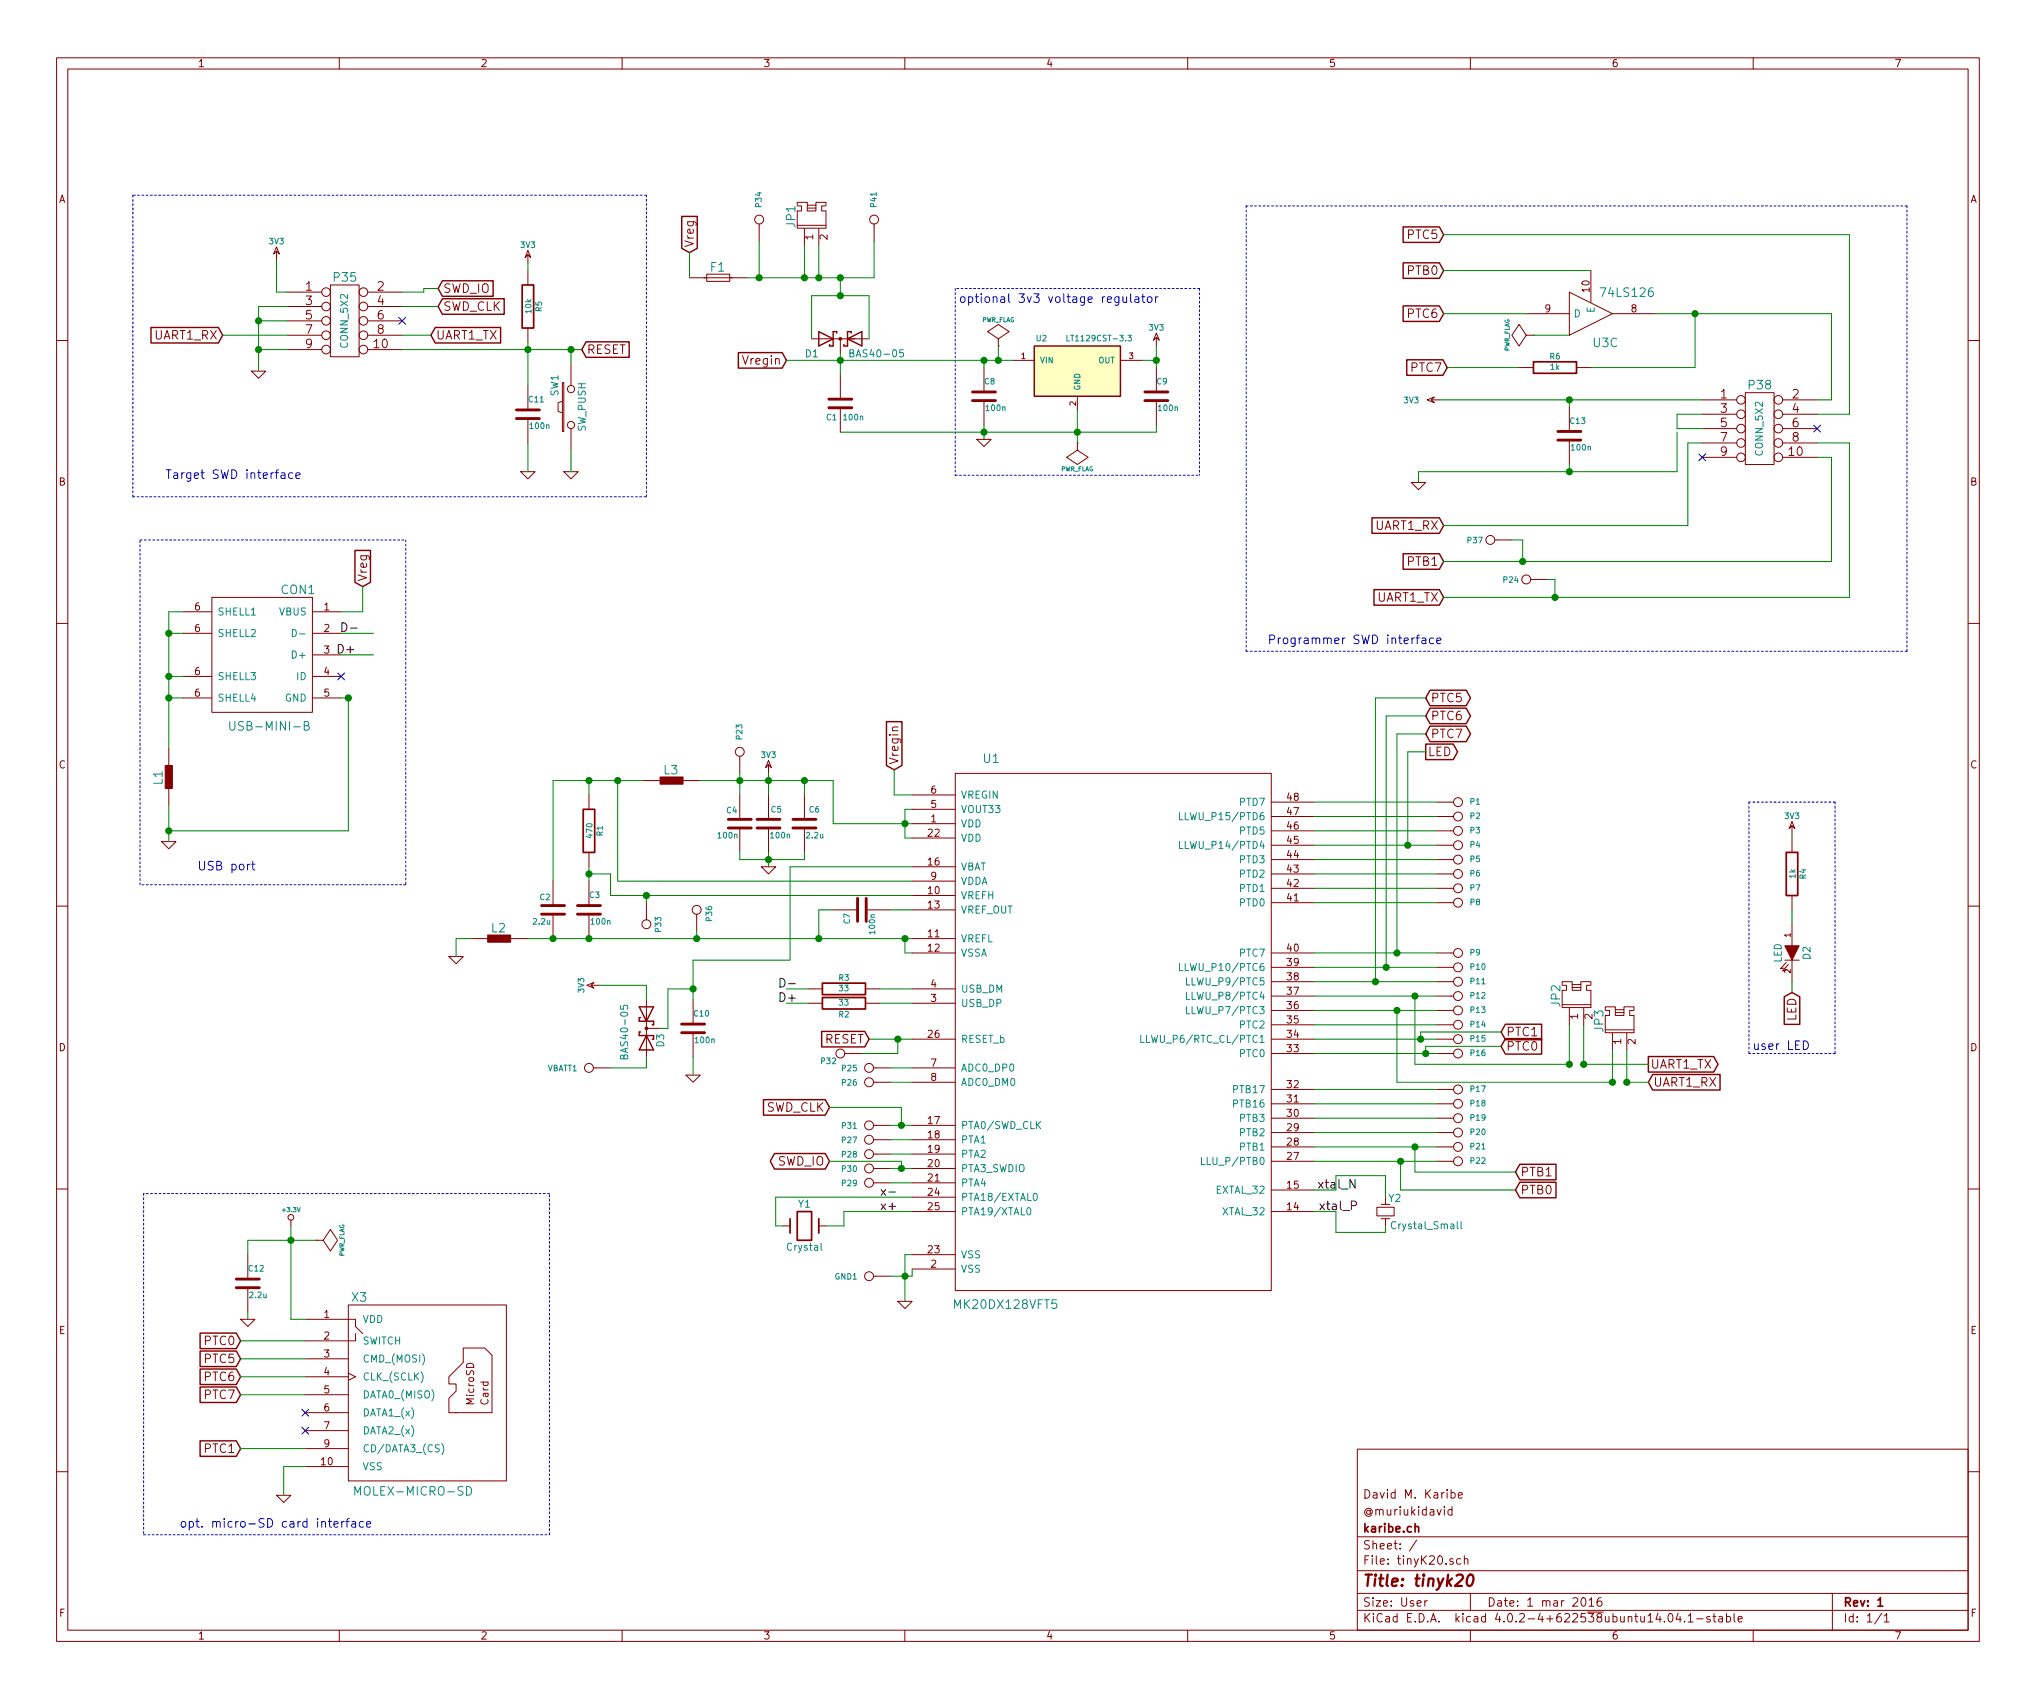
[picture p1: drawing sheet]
<svg xmlns="http://www.w3.org/2000/svg" width="360mm" height="300mm" viewBox="0 0 360 300" stroke-linecap="round" stroke-linejoin="round" font-family="sans-serif">
<g fill="none" stroke="#840000" stroke-width=".18">
<path d="M10 10.2h340v280h-340zM12 12.2h336v276h-336zM60 10.2v2M110 10.2v2M160 10.2v2M210 10.2v2M260 10.2v2M310 10.2v2M134.2 39.6v3M141 36.4h.7v.9h-.7v3h5v-3h-.7v-.9h.7M141 36.3v-.5h1.7v1.5h1.6v-1.5h1.7v.5M141 39.8h5"/>
<path d="M142.7 36.8h1.6M142.7 36.3h1.6M154.6 39.6v3M48.9 43.6l.5 1.3-.5-.5-.5 .5zM48.9 44.4v1.5M50.8 51.6h6.1M50.8 54.2h6.1M50.8 56.7h6.1M50.8 59.3h6.1M58.4 50.4h5.1v12.7h-5.1zM65 51.6h6.1M65 54.2h6.1"/>
<path d="M65 56.7h6.1M65 59.3h6.1M93.3 44.3l.6 1.3-.6-.6-.5 .6zM93.3 45v1.6M93.3 47.8v2.6M93.3 58v2.5M121.9 49.1h10.2M125 48.5h4v1.2h-4zM142.2 40.4v3M143.5 59.9h10.2M144.8 40.4v3M148.6 59.9v2.5"/>
<path d="M176.5 59.9l1.9-1.3-1.9-1.2-1.9 1.2 1.9 1.3v1.3M204.5 58.9l.5 1.3-.5-.5-.5 .5zM204.5 59.7v1.5M269.9 59.3l-1.3-1.9-1.3 1.9 1.3 1.9 1.3-1.9h1.2M269.9 55.5h7.6M271.1 59.3h.1M277.5 51.6l7.6 3.9-7.6 3.8zM281.3 47.8v5.6M285.1 55.5h7.6M10 60.2h2M44.4 65.6h2.6l-1.3 1.3zM50.8 61.8h6.1"/>
<path d="M65 61.8h6.1M93.3 68.2v4.3M93.3 74v4.3M99.4 67.7h.3v8.6h-.3zM99.4 71l-.7 .2v1.5l.7 .3M101 64.3v3.9M101 75.8v3.8M148.6 66.3v4.3M148.6 72.1v4.3M172.7 77.7h2.6l-1.3 1.3zM174 65v4.3M174 70.8v4.3"/>
<path d="M176.5 61.2h.1M179.1 63.7h3.8M190.5 78.3h.1M190.5 78.3v1.3l1.9 1.3-1.9 1.2-1.9-1.2 1.9-1.3M190.5 70.1v2.5M198.1 63.7h3.8M204.5 65v4.3M204.5 70.8v4.3M252.3 70.7l1.3-.5-.5 .5 .5 .5zM253.1 70.7h1.5M268.6 65h2.5M277.5 72v4.3"/>
<path d="M277.5 77.8v4.3M278.8 65h2.5M301 70.7h6.1M301 73.2h6.1M301 75.8h6.1M301 78.3h6.1M308.6 69.4h5.1v12.7h-5.1zM315.2 70.7h6.1M315.2 73.2h6.1M315.2 75.8h6.1M315.2 78.3h6.1M348 60.2h2"/>
<path d="M92.1 83.4h2.5l-1.3 1.3zM99.7 83.4h2.5l-1.2 1.3zM249.6 85.3h2.5l-1.3 1.3zM264.3 95.5h3M301 80.9h6.1M315.2 80.9h6.1M10 110.2h2M32.4 108.2h5.1M32.4 112h5.1M32.4 119.6h5.1M37.5 105.6h17.7v20.3h-17.7zM55.2 108.2h5.1"/>
<path d="M55.2 112h5.1M55.2 115.8h5.1M55.2 119.6h5.1M270.6 102.4h3.1M348 110.2h2M29.8 132.3v3M29.8 139.5v3M32.4 123.4h5.1M55.2 123.4h5.1M113.7 138h3M120.8 138h3M130.8 133.7v3"/>
<path d="M135.9 134.5l.5 1.2-.5-.5-.5 .5zM135.9 135.2v1.5M168.9 136.7h55.9v91.5h-55.9zM28.6 148.8h2.5l-1.3 1.3zM97.8 155.8v4.3M104.1 140.5v2.6M104.1 150.7v2.5M104.1 155.8v4.3M114.3 159.6v3M130.8 140.5v4.4M130.8 146.4v4.3M134.6 153.2h2.6l-1.3 1.3z"/>
<path d="M135.9 140.5v4.4M135.9 146.4v4.3M142.2 140.5v4.4M142.2 146.4v4.3M161.3 145.6h7.6M161.3 143.1h7.6M161.3 140.5h7.6M161.3 155.8h7.6M161.3 158.3h7.6M161.3 148.2h7.6M161.3 153.2h7.6M224.8 159.6h7.6"/>
<path d="M224.8 157.1h7.6M224.8 154.5h7.6M224.8 152h7.6M224.8 149.4h7.6M224.8 146.9h7.6M224.8 144.4h7.6M224.8 141.8h7.6M254 159.6h3M254 157.1h3M254 154.5h3M254 152h3M254 149.4h3"/>
<path d="M254 146.9h3M254 144.4h3M254 141.8h3M316.9 145.2l.5 1.3-.5-.5-.5 .5zM316.9 146v1.5M316.9 148.2v2.5M316.9 158.3v2.6M10 160.2h2M79.4 169.1h2.5l-1.3 1.3zM83.2 165.9h3M90.3 165.9h3M97.8 161.6v4.3"/>
<path d="M103.8 174.2l1.2-.5-.5 .5 .5 .5zM104.1 161.6v4.3M104.5 174.2h1.5M114.3 176.7v10.2M122.6 176.7v4.4M123.2 161.6v3.1M142.9 177.4h2.5M142.9 174.8h2.5M147.3 160.9h4.3M153 177.4h2.6M153 174.8h2.6M153.2 160.9h4.3"/>
<path d="M161.3 177.4h7.6M161.3 174.8h7.6M161.3 168.5h7.6M161.3 165.9h7.6M161.3 160.9h7.6M224.8 168.5h7.6M224.8 178.6h7.6M224.8 176.1h7.6M224.8 173.6h7.6M224.8 171h7.6M254 168.5h3M254 178.6h3"/>
<path d="M254 176.1h3M254 173.6h3M254 171h3M276.2 174.2h.8v.9h-.8v3h5.1v-3h-.8v-.9h.8M276.2 174.1v-.5h1.8v1.5h1.5v-1.5h1.8v.5M276.2 177.6h5.1M277.5 178.2v3M278 174.6h1.5M278 174.1h1.5M280 178.2v3M283.8 178.6h.8v.9h-.8v3.1h5.1v-3.1h-.7v-.9h.7M283.8 178.5v-.5h1.8v1.5h1.5v-1.5h1.8v.5"/>
<path d="M285.6 179h1.5M285.6 178.5h1.5M315.6 169.8h2.5M315.8 170.1l-1 1.2 .7-.1M316.2 170.5l-1 1.2 .6-.2M316.9 163.4v3.8M316.9 169.8v3.8M348 160.2h2M104.9 188.8h3M114.3 181.8h2.5M121.3 190.1h2.5l-1.2 1.2zM122.6 182.6v4.3"/>
<path d="M149.4 186.3h3M154.4 188.8h3.1M154.4 191.3h3.1M154.4 199h3.1M161.3 188.8h7.6M161.3 191.3h7.6M161.3 183.7h7.6M161.3 199h7.6M224.8 197.7h7.6M224.8 195.2h7.6M224.8 192.6h7.6M224.8 186.3h7.6"/>
<path d="M224.8 183.7h7.6M224.8 181.2h7.6M254 197.7h3M254 195.2h3M254 192.6h3M254 186.3h3M254 183.7h3M254 181.2h3M283.8 182.1h5.1M285.1 182.6v3M287.7 182.6v3M10 210.2h2"/>
<path d="M51.4 215.7v1M55.9 219.3h.1M55.9 219.3h1.2l1.3-1.9 1.3 1.9-1.3 1.9-1.3-1.9M138.4 216.7h1.3M144.8 216.7h1.2M154.4 206.6h3.1M154.4 209.1h3.1M154.4 201.5h3.1M154.4 204h3.1M161.3 206.6h7.6M161.3 209.1h7.6M161.3 214.2h7.6"/>
<path d="M161.3 211.7h7.6M161.3 201.5h7.6M161.3 204h7.6M224.8 214.2h7.6M224.8 210.4h7.6M224.8 205.3h7.6M224.8 202.8h7.6M224.8 200.2h7.6M243.5 213.4h3v1.6h-3zM244.2 212.9h1.5M244.2 215.5h1.5M245 215.5v1.2"/>
<path d="M254 205.3h3M254 202.8h3M254 200.2h3M348 210.2h2M42.5 233.3h2.6l-1.3 1.2zM43.8 221.8v4.3M43.8 227.7v4.3M54 233.3h8.9v1.2l1.2 1.3M61.6 230.7h27.9v31.1h-27.9zM62.9 235.8v1.3h-8.9M81.9 238.3h3.8l1.3 1.3v10.2h-7.6v-2.6l1.2-1.2v-1.3h-1.2v-1.3l2.5-2.5zM154.4 225.6h3.1"/>
<path d="M158.7 230.1h2.6l-1.3 1.3zM161.3 224.4h7.6M161.3 221.8h7.6M54 240.2h7.6M54 243.4h7.6M54 246.6h7.6M54 249.8h7.6M54 252.9h7.6M54 256.1h7.6M54 259.3h7.6M61.6 242.8l1.3 .6-1.3 .7M240 256.2h108v32h-108z"/>
<path d="M10 260.2h2M48.9 264.4h2.5l-1.2 1.2zM240 277.7h108M240 271.7h108M250.5 272.3l-1.3 1.9M255.4 266.4v.1M256.6 264l.4-.1 .3 .3-.1 .6h-.6M256.6 263.4v1.5M256.7 267l-.4-.1-.3 .3 .1 .6 .2 .1 .4-.1M256.7 266.4v1.5M256.9 275.7a.37 .37 0 0 0-.6 .1l.1 .2 .5 .1 .1 .2-.2 .3-.5-.1M257.9 264.4l.7-.2-.1-.2-.4-.1-.2 .2v.7h.6"/>
<path d="M258.3 275.7l-.5-.1-.2 .3v.5l.2 .2 .5-.1M258.9 275.7l.2-.1 .4 .1 .1 .9M258.9 275.1v1.5M348 260.2h2M60 288.2v2M110 288.2v2M160 288.2v2M210 288.2v2M240 284.7h108M240 281.7h108M251.9 283v1M252.4 283l-.5 .3"/>
<path d="M260 281.7v3M260 288.2v2M279.7 282.6l.2-.1a.81 .81 0 0 1 .6 .6 .81 .81 0 0 1-.3 .8l-.1 .1a.79 .79 0 0 1-.4-1.4zM281 282.9l.4-.4v1.5M281 284h.8M283.1 282.5a.59 .59 0 0 0-.7 .6l.1 .8 .2 .1 .5-.1 .1-.6-.2-.2h-.4l-.3 .2M295.1 285.4l.2-.1a.81 .81 0 0 1 .6 .6 .81 .81 0 0 1-.3 .8l-.1 .1a.79 .79 0 0 1-.4-1.4zM296.7 285.2l-.3 1.1h.9M297.1 285.8v1M297.9 286.7v.1M298.5 285.7l.4-.4v1.5M298.5 286.8h.9"/>
<path d="M300 286.2h1.1M302.4 285.9a.37 .37 0 0 0-.6 .1l.1 .2 .5 .1v.2l-.2 .3-.4-.1M302.9 285.8h.5M303.1 285.3v1.3l.3 .2M303.9 285.9h.6l.1 .9M304.6 286.1l-.5 .1-.2 .2 .2 .4 .5-.1M305.3 285.9l.4-.1 .3 .3-.1 .6h-.6M305.3 285.3v1.5M306.6 285.3v1.3l.2 .2M307.3 286.3l.8-.2-.1-.2-.4-.1-.3 .2 .1 .7h.6M310 288.2v2M324 281.7v6.5"/>
<path d="M332.7 285.2l-1.2 1.9M333.2 285.7l.4-.4v1.5M333.2 286.8h.8"/>
<circle cx="134.2" cy="38.8" r=".79"/>
<circle cx="154.6" cy="38.8" r=".79"/>
<circle cx="57.7" cy="56.7" r=".76"/>
<circle cx="57.7" cy="59.3" r=".76"/>
<circle cx="57.7" cy="54.2" r=".76"/>
<circle cx="57.7" cy="51.6" r=".76"/>
<circle cx="64.3" cy="51.6" r=".76"/>
<circle cx="64.3" cy="54.2" r=".76"/>
<circle cx="64.3" cy="56.7" r=".76"/>
<circle cx="64.3" cy="59.3" r=".76"/>
<circle cx="57.7" cy="61.8" r=".76"/>
<circle cx="64.3" cy="61.8" r=".76"/>
<circle cx="101" cy="75.1" r=".63"/>
<circle cx="101" cy="68.8" r=".63"/>
<circle cx="307.8" cy="73.2" r=".76"/>
<circle cx="307.8" cy="70.7" r=".76"/>
<circle cx="307.8" cy="75.8" r=".76"/>
<circle cx="307.8" cy="78.3" r=".76"/>
<circle cx="314.5" cy="78.3" r=".76"/>
<circle cx="314.5" cy="75.8" r=".76"/>
<circle cx="314.5" cy="73.2" r=".76"/>
<circle cx="314.5" cy="70.7" r=".76"/>
<circle cx="263.5" cy="95.5" r=".79"/>
<circle cx="307.8" cy="80.9" r=".76"/>
<circle cx="314.5" cy="80.9" r=".76"/>
<circle cx="269.9" cy="102.4" r=".79"/>
<circle cx="130.8" cy="132.9" r=".79"/>
<circle cx="257.8" cy="159.6" r=".79"/>
<circle cx="257.8" cy="157.1" r=".79"/>
<circle cx="257.8" cy="152" r=".79"/>
<circle cx="257.8" cy="154.5" r=".79"/>
<circle cx="257.8" cy="149.4" r=".79"/>
<circle cx="257.8" cy="146.9" r=".79"/>
<circle cx="257.8" cy="144.4" r=".79"/>
<circle cx="257.8" cy="141.8" r=".79"/>
<circle cx="114.3" cy="163.4" r=".79"/>
<circle cx="123.2" cy="160.9" r=".79"/>
<circle cx="257.8" cy="168.5" r=".79"/>
<circle cx="257.8" cy="171" r=".79"/>
<circle cx="257.8" cy="178.6" r=".79"/>
<circle cx="257.8" cy="176.1" r=".79"/>
<circle cx="257.8" cy="173.6" r=".79"/>
<circle cx="104.1" cy="188.8" r=".79"/>
<circle cx="148.6" cy="186.3" r=".79"/>
<circle cx="153.7" cy="191.3" r=".79"/>
<circle cx="153.7" cy="199" r=".79"/>
<circle cx="153.7" cy="188.8" r=".79"/>
<circle cx="257.8" cy="186.3" r=".79"/>
<circle cx="257.8" cy="195.2" r=".79"/>
<circle cx="257.8" cy="197.7" r=".79"/>
<circle cx="257.8" cy="192.6" r=".79"/>
<circle cx="257.8" cy="181.2" r=".79"/>
<circle cx="257.8" cy="183.7" r=".79"/>
<circle cx="51.4" cy="215.2" r=".51"/>
<circle cx="153.7" cy="209.1" r=".79"/>
<circle cx="153.7" cy="206.6" r=".79"/>
<circle cx="153.7" cy="201.5" r=".79"/>
<circle cx="153.7" cy="204" r=".79"/>
<circle cx="257.8" cy="200.2" r=".79"/>
<circle cx="257.8" cy="205.3" r=".79"/>
<circle cx="257.8" cy="202.8" r=".79"/>
<circle cx="153.7" cy="225.6" r=".79"/>
</g>
<path d="M92.3 50.4h2.1v7.6h-2.1zM271.1 64h7.7v2h-7.7zM103.1 143.1h2.1v7.6h-2.1zM315.8 150.7h2.1v7.6h-2.1zM145.4 176.4h7.6v2h-7.6zM145.4 173.8h7.6v2.1h-7.6zM139.7 215.5v2.5M141 214.2h2.5v5.1h-2.5zM144.8 215.5v2.5M250.2 270l.2-.1 .4 .1 .1 .9M332.1 284h.8" fill="none" stroke="#840000" stroke-width=".3"/>
<g fill="none" stroke="#840000" stroke-width=".41">
<path d="M259.7 278.6a.46 .46 0 0 1 .4-.2 .46 .46 0 0 1 .4 .4 1.19 1.19 0 0 1-.8 1.6l-.2-.1a1.5 1.5 0 0 1 .2-1.7z"/>
<circle cx="148.6" cy="59.9" r=".13"/>
<circle cx="114.3" cy="181.8" r=".13"/>
</g>
<g fill="none" stroke="#008484" stroke-width=".18">
<path d="M188.6 59.3v1h.5M199.4 59.3h.7l-.4 .4 .3 .1v.4l-.1 .1-.5-.1M150.3 62.4l.6-.1v-.4l-.6-.1v1.3h.5l.2-.1v-.3l-.3-.3M159.7 61.8h-.6v.6l.1-.1 .5 .1v.6l-.2 .1-.4-.1M51.7 111.3a.64 .64 0 0 1 .7 .6 .64 .64 0 0 1-.7 .7zM53 112.1h.9M40.6 127.6l.1 1.3a.48 .48 0 0 0 .8-.1v-1.2M53.8 128.3l.7-.1 .1-.2-.1-.3-.2-.1h-.5v1.5h.6l.3-.3v-.2l-.4-.3M208.6 148.8v1.2h.6M208.6 143.7v1.2h.6M109.7 177.8v.6h.6l-.1-.1 .1-.5h.6l.1 .2-.1 .4M208.6 170.3v1.3h.6"/>
<path d="M209.8 178v1.2h.6M209.8 175.4v1.3h.6M209.8 172.9v1.3h.6M110.3 186.8l.3-.3h.3l.1 .2v.5h-1.3l.1-.6h.4l.1 .6M201.7 183v1.3h.6M145.2 219.8v1.1l.2 .2M181.7 213.6l.1-.1a.67 .67 0 0 1 .5 .7 .67 .67 0 0 1-.5 .6l-.1-.1-.1-.4zM182.8 211.1l.2-.1a.67 .67 0 0 1 .4 .6 .67 .67 0 0 1-.4 .7l-.2-.2-.1-.3zM212.4 204.6v1.3h.7M257.7 216v1.1l.2 .2M258.3 216v1.1l.2 .2M78.1 255.2a1.51 1.51 0 0 1 0 2"/>
<path d="M62.7 264.3v-1.5l.5 1.1 .6-1.1v1.5M82.5 262.8a.77 .77 0 0 1 .9 .8 .77 .77 0 0 1-.9 .7z"/>
</g>
<g fill="none" stroke="#840000" stroke-width=".25">
<path d="M120.5 38.3h2.8v5.6l-1.4 .8-1.4-.8zM26.7 57.9h11.9l.8 1.4-.8 1.3h-11.9zM77 57.9h11.5v2.7h-11.5l-.8-1.3zM78.2 49.6h9v2.8h-9l-.7-1.4zM78.2 52.8h11v2.8h-11l-.7-1.4zM144.8 58.6l2.5 1.3-2.5 1.3zM148 58.9v-.3h-.7v2.6h-.6v-.3M149.9 59.9l2.5-1.3v2.6zM150.5 58.9v-.3h-.6v2.6h-.7v-.3M248.1 54.1h6.4l.8 1.4-.8 1.3h-6.4zM248.1 46.5h6.4l.8 1.3-.8 1.4h-6.4zM248.1 40.1h6.4l.8 1.4-.8 1.4h-6.4z"/>
<path d="M103.6 60.4h7.7v2.8h-7.7l-.7-1.4zM130.6 62.3h7.7l.8 1.4-.8 1.4h-7.7zM182.9 61.2h15.2v8.9h-15.2zM248.7 63.6h6.4l.8 1.4-.8 1.4h-6.4zM62.8 97.3h2.7v5.7l-1.4 .7-1.3-.7zM242.6 91.6h11.9l.8 1.3-.8 1.4h-11.9zM248.1 97.9h6.4l.8 1.4-.8 1.3h-6.4zM243 104.3h11.5l.8 1.3-.8 1.4h-11.5zM156.7 127.6h2.8v7.7l-1.4 .8-1.4-.8zM252.1 131.6h4.9l.7 1.3-.7 1.4h-4.9zM252.9 125.2h6.4l.7 1.4-.7 1.4h-6.4l-.8-1.4zM252.9 122h6.4l.7 1.4-.7 1.4h-6.4l-.8-1.4z"/>
<path d="M252.9 128.4h6.4l.7 1.4-.7 1.3h-6.4l-.8-1.3zM113 178h2.6l-1.3 2.6zM113.3 179.9h-.3v.7h2.6v.6h-.3M315.5 176.2l1.4-.7 1.3 .7v4.9h-2.7zM113.3 182.5h-.3v.6h2.6M114.3 183.1l1.3 2.5h-2.6zM115.3 183.7h.3M135 194.4h10.9l.8 1.4-.8 1.4h-10.9zM145.3 182.4h7.6l.8 1.3-.8 1.4h-7.6zM266.2 183.6h6.4v2.8h-6.4l-.8-1.4zM266.2 181.1h6.4v2.7h-6.4l-.8-1.3zM291.5 186.8h11.5l.8 1.4-.8 1.3h-11.5z"/>
<path d="M292.2 190h11.9v2.7h-11.9l-.7-1.4zM137 203.9h8.9l.8 1.4-.8 1.4h-8.9l-.8-1.4zM268.7 205.9h6.4v2.7h-6.4l-.7-1.4zM268.7 209h6.4v2.8h-6.4l-.7-1.4zM35.4 235.7h6.4l.7 1.4-.7 1.3h-6.4zM35.4 238.9h6.4l.7 1.3-.7 1.4h-6.4zM35.4 242h6.4l.7 1.4-.7 1.4h-6.4zM35.4 245.2h6.4l.7 1.4-.7 1.4h-6.4zM35.4 254.7h6.4l.7 1.4-.7 1.4h-6.4z"/>
</g>
<g fill="none" stroke="#840000" stroke-width=".51">
<path d="M91.3 74h4.1M91.3 72.5h4.1M146.6 72.1h4M146.6 70.6h4M172 70.8h4M172 69.3h4M202.4 70.8h4.1M202.4 69.3h4.1M275.5 77.8h4M275.5 76.3h4M128.8 146.4h4M128.8 144.9h4"/>
<path d="M133.9 146.4h4M133.9 144.9h4M140.2 146.4h4.1M140.2 144.9h4.1M151.6 158.8v4.1M153.2 158.8v4.1M95.8 161.6h4M95.8 160.1h4M102.1 161.6h4.1M102.1 160.1h4.1M120.5 182.6h4.1M120.5 181.1h4.1"/>
<path d="M41.8 227.7h4M41.8 226.1h4"/>
</g>
<path d="M182.9 61.2h15.2v8.9h-15.2z" fill="#ffffc2" stroke="#ffffc2" stroke-width=".18"/>
<g fill="none" stroke="#0000c2" stroke-width=".18">
<path d="M198.6 52.5v.8a.38 .38 0 0 0 .6 0M199.2 52.5v1M199.9 52v1.3l.3 .2M200.7 52.5h.6l.1 1M201.4 52.8l-.5 .1a.3 .3 0 0 0-.3 .3 .3 .3 0 0 0 .3 .3l.5-.1M201.9 52.5h.6M202.1 52v1.3l.4 .2M202.9 52.6l.3-.1 .4 .1 .1 .6-.2 .2-.3 .1-.3-.2zM204.3 52.5v1M204.7 52.5h-.2l-.2 .3M29.4 83.1h.9M29.8 83.1v1.5"/>
<path d="M30.8 83.7h.5l.1 .9M31.4 83.9l-.5 .1a.3 .3 0 0 0-.2 .3 .3 .3 0 0 0 .2 .3l.5-.1M52.3 84.1l.8-.2-.1-.2-.4-.1-.3 .2 .1 .7h.6M250.4 112.8h.6M251 112.3l-.3 .1-.1 .1v1.3M251.5 112.9h.5l.1 .9M252.1 113.1l-.5 .1a.3 .3 0 0 0-.2 .3 .3 .3 0 0 0 .2 .3l.5-.1M253.5 112.9a.48 .48 0 0 0-.7 0v.8a.48 .48 0 0 0 .7 0M254.1 113.3l.7-.2-.1-.2-.4-.1-.2 .2v.7h.6M44.5 152.8h.6M44.7 152.3v1.3l.4 .2M318.9 184a.77 .77 0 0 1 .9 .8 .77 .77 0 0 1-.9 .8z"/>
<path d="M59.1 269.5l.7-.1-.1-.3-.4-.1-.2 .2v.7h.6M60.4 269v1M60.9 269l-.3 .1-.2 .2M61.2 269h.5M61.7 268.5l-.3 .1v.1v1.3M62.2 269.1h.6l.1 .9M62.9 269.4h-.5a.3 .3 0 0 0-.3 .3 .3 .3 0 0 0 .3 .3l.5-.1M64.3 269.1a.48 .48 0 0 0-.7 0v.8a.48 .48 0 0 0 .7 0M64.8 269.5l.8-.1-.1-.3-.5-.1-.2 .2 .1 .7h.6"/>
</g>
<g fill="#840000" stroke="#840000" stroke-width=".18">
<path d="M315.6 167.2h2.5l-1.2 2.6z"/>
<path d="M86.2 165.3h4.1v1.3h-4.1z"/>
<path d="M116.7 137.4h4.1v1.2h-4.1z"/>
<path d="M29.2 135.3h1.3v4.1h-1.3z"/>
</g>
<path d="M70.5 56.1l1.2 1.2M71.7 56.1l-1.2 1.2M320.7 75.2l1.2 1.2M321.9 75.2l-1.2 1.2M300.4 80.2l1.2 1.3M301.6 80.2l-1.2 1.3M59.7 119l1.2 1.2M60.9 119l-1.2 1.2M53.4 249.2l1.2 1.2M53.4 252.3l1.2 1.3M54.6 249.2l-1.2 1.2M54.6 252.3l-1.2 1.3" fill="none" stroke="#000084" stroke-width=".18"/>
<path d="M60.5 110.1a.77 .77 0 0 1 .8 .8 .77 .77 0 0 1-.8 .7zM62 111.1h1.1M137.9 173a.77 .77 0 0 1 .9 .7 .77 .77 0 0 1-.9 .8zM139.4 173.9h1.2M157.2 210.8h1.1M239 213.2l.7-.1 .2-.2-.1-.4-.3-.1h-.5v1.5M239.6 208.5v1.6l-.9-1.6v1.6" fill="none" stroke="#000" stroke-width=".18"/>
<g fill="none" stroke="#008400" stroke-width=".18">
<path d="M39.4 59.3h11.4M45.7 56.7h5.1M48.9 45.9v5.7h1.9M50.8 54.2h-5.1v11.4M71.1 54.2h6.4M71.1 59.3h5.1M77.5 51h-2.6v.6h-3.8M93.3 46.6v1.2M121.9 44.7v4.4M134.2 42.6v6.5M142.2 43.4v5.7M143.5 59.9v-7.6h10.2v7.6"/>
<path d="M144.8 43.4v5.7M148.6 49.1v3.2M154.6 42.6v6.5h-22.5M255.3 55.5h14.6M255.3 41.5h71.7v31.7h-5.7M255.3 47.8h26M271.1 59.3h6.4M292.7 55.5h31.1v15.2h-2.5M299.7 55.5v9.5h-18.4M45.7 61.8h5.1M71.1 61.8h31.8M93.3 60.5v7.7"/>
<path d="M93.3 78.3v5.1M101 61.8v2.5M101 79.6v3.8M139.1 63.7h40M148.6 62.4v3.9M174 63.7v1.3M174 75.1v2.6M176.5 61.2v2.5M190.5 72.6v5.7M201.9 63.7h2.6M204.5 61.2v3.8M204.5 75.1v1.3h-55.9"/>
<path d="M254.6 70.7h46.4M255.9 65h12.7M277.5 70.7v1.3M296.5 76.4v7h-45.7v1.9M301 73.2h-4.5v2.6h4.5M301 78.3h-2.6v14.6h-43.1M321.3 78.3h5.7v27.3h-71.7M267.3 95.5h1.9v3.8M277.5 82.1v1.3M321.3 80.9h2.5v18.4h-68.5M29.8 119.6h2.6M29.8 112h2.6"/>
<path d="M32.4 108.2h-2.6v24.1M60.3 112h5.7M60.3 115.8h5.7M64.1 103.7v4.5h-3.8M273.7 102.4h1.3v3.2M29.8 123.4h2.6M60.3 123.4h1.3v23.5h-31.8M104.1 138v2.5M109.2 138v17.8h52.1M113.7 138h-15.9v17.8M123.8 138h23.5v7.6h14M130.8 136.7v3.8"/>
<path d="M135.9 136.7v3.8M142.2 138v2.5M158.1 136.1v4.4h3.2M252.1 129.8h-5.1v38.7M252.1 132.9h-3.2v16.5M252.1 126.6h-7v44.4M252.1 123.4h-8.9v50.2M29.8 142.5v6.3M104.1 153.2v2.6M104.1 154.5h3.8v3.8h53.4M114.3 158.3v1.3M130.8 150.7v1.3h11.4v-1.3"/>
<path d="M135.9 150.7v2.5M161.3 143.1h-1.3v5.1h1.3M161.3 153.2h-21.6v16.6h-17.1v6.9M232.4 152h21.6M232.4 154.5h21.6M232.4 141.8h21.6M232.4 144.4h21.6M232.4 146.9h21.6M232.4 149.4h21.6M232.4 157.1h21.6M232.4 159.6h21.6M316.9 147.5v.7"/>
<path d="M83.2 165.9h-2.6v3.2M93.3 165.9h68M106 174.2h8.3v2.5M122.6 174.8h-4.5v7h-1.3M123.2 164.7v1.2M139.1 177.4h3.8M139.1 174.8h3.8M147.3 160.9h-2.5v5M155.6 177.4h5.7M155.6 174.8h5.7M157.5 160.9h3.8M160 165.9v2.6h1.3"/>
<path d="M232.4 168.5h21.6M232.4 171h21.6M232.4 173.6h21.6M232.4 176.1h21.6M232.4 178.6h21.6M247 178.6v12.7h38.1v-5.7M250.2 176.1v12.1h27.3v-7M316.9 160.9v2.5M316.9 173.6v1.9M114.3 186.9v1.9h-6.4M122.6 186.9v3.2M146.7 195.8h12.7v3.2"/>
<path d="M153.7 183.7h7.6M157.5 199h3.8M157.5 188.8h3.8M157.5 191.3h3.8M158.7 183.7v2.6h-6.3M232.4 183.7h21.6M232.4 186.3h21.6M232.4 197.7h21.6M232.4 195.2h21.6M232.4 192.6h21.6M232.4 181.2h21.6M265.4 185h-13.3v1.3"/>
<path d="M265.4 182.5h-14.2v1.2M280 181.2v7h11.5M287.7 185.6v5.7h3.8M51.4 216.7v16.6h2.6M55.9 219.3h-12.1v2.5M146.7 205.3h12.7v1.3M157.5 201.5h3.8M157.5 204h3.8M157.5 209.1h3.8M157.5 206.6h3.8M161.3 211.7h-24.1v5h1.2M161.3 214.2h-12.1v2.5h-3.2"/>
<path d="M232.4 214.2h3.8v3.7h8.8v-1.2M232.4 205.3h21.6M232.4 210.4h3.8v-2.5h8.8v3.8M232.4 202.8h21.6M232.4 200.2h21.6M247.6 205.3v5.1h20.4M250.2 202.8v4.4h17.8M42.5 237.1h11.5M43.8 232v1.3M161.3 221.8h-1.3v8.3M161.3 224.4v1.2h-3.8M42.5 240.2h11.5"/>
<path d="M42.5 243.4h11.5M42.5 246.6h11.5M42.5 256.1h11.5M54 259.3h-3.8v5.1"/>
</g>
<g fill="#008400" stroke="#008400" stroke-width=".25">
<circle cx="29.8" cy="119.6" r=".51"/>
<circle cx="29.8" cy="112" r=".51"/>
<circle cx="204.5" cy="63.7" r=".51"/>
<circle cx="148.6" cy="63.7" r=".51"/>
<circle cx="174" cy="63.7" r=".51"/>
<circle cx="97.8" cy="165.9" r=".51"/>
<circle cx="104.1" cy="165.9" r=".51"/>
<circle cx="135.9" cy="152" r=".51"/>
<circle cx="160" cy="145.6" r=".51"/>
<circle cx="130.8" cy="138" r=".51"/>
<circle cx="135.9" cy="138" r=".51"/>
<circle cx="142.2" cy="138" r=".51"/>
<circle cx="109.2" cy="138" r=".51"/>
<circle cx="104.1" cy="138" r=".51"/>
<circle cx="160" cy="165.9" r=".51"/>
<circle cx="104.1" cy="154.5" r=".51"/>
<circle cx="144.8" cy="165.9" r=".51"/>
<circle cx="123.2" cy="165.9" r=".51"/>
<circle cx="114.3" cy="158.3" r=".51"/>
<circle cx="158.8" cy="183.7" r=".51"/>
<circle cx="160" cy="225.6" r=".51"/>
<circle cx="159.4" cy="199" r=".51"/>
<circle cx="159.4" cy="206.6" r=".51"/>
<circle cx="250.2" cy="202.8" r=".51"/>
<circle cx="247.7" cy="205.3" r=".51"/>
<circle cx="250.2" cy="176.1" r=".51"/>
<circle cx="247" cy="178.6" r=".51"/>
<circle cx="248.9" cy="149.4" r=".51"/>
<circle cx="247" cy="168.5" r=".51"/>
<circle cx="245.1" cy="171" r=".51"/>
<circle cx="243.2" cy="173.6" r=".51"/>
<circle cx="29.8" cy="123.4" r=".51"/>
<circle cx="176.5" cy="63.7" r=".51"/>
<circle cx="174" cy="76.4" r=".51"/>
<circle cx="190.5" cy="76.4" r=".51"/>
<circle cx="61.6" cy="123.4" r=".51"/>
<circle cx="122.6" cy="174.8" r=".51"/>
<circle cx="45.7" cy="56.7" r=".51"/>
<circle cx="45.7" cy="61.8" r=".51"/>
<circle cx="101" cy="61.8" r=".51"/>
<circle cx="93.3" cy="61.8" r=".51"/>
<circle cx="51.4" cy="219.3" r=".51"/>
<circle cx="252.1" cy="186.3" r=".51"/>
<circle cx="251.2" cy="183.7" r=".51"/>
<circle cx="277.5" cy="188.2" r=".51"/>
<circle cx="280" cy="188.2" r=".51"/>
<circle cx="285.1" cy="191.3" r=".51"/>
<circle cx="287.7" cy="191.3" r=".51"/>
<circle cx="299.7" cy="55.5" r=".51"/>
<circle cx="277.5" cy="70.7" r=".51"/>
<circle cx="277.5" cy="83.4" r=".51"/>
<circle cx="275" cy="105.6" r=".51"/>
<circle cx="269.2" cy="99.3" r=".51"/>
<circle cx="148.6" cy="52.3" r=".51"/>
<circle cx="29.8" cy="146.9" r=".51"/>
<circle cx="142.2" cy="49.1" r=".51"/>
<circle cx="144.8" cy="49.1" r=".51"/>
<circle cx="134.2" cy="49.1" r=".51"/>
<circle cx="148.6" cy="49.1" r=".51"/>
</g>
<g fill="none" stroke="#0000c2" stroke-width=".18" stroke-dasharray=".3 .4">
<path d="M23.5 34.5v53.3M114.3 34.5h-90.8M220.3 36.4v78.7M337.2 36.4h-116.9M168.9 51v33M212.1 51v33M212.1 51h-43.2M23.5 87.8h90.8M24.8 95.5h47M71.8 95.5v60.9M114.3 87.8v-53.3M168.9 84h43.2"/>
<path d="M220.3 115.1h116.9M337.2 115.1v-78.7M24.8 156.4v-60.9M71.8 156.4h-47M309.2 141.8v44.5M324.5 141.8v44.5M324.5 141.8h-15.3M324.5 186.3h-15.3M25.4 211v60.4M97.2 211h-71.8M25.4 271.4h71.8M97.2 271.4v-60.4"/>
</g>
<text font-size="2.8" fill="#840000" x="241" y="280.5">Title: tinyk20</text>
<g font-size="2.1" fill="#008484">
<text x="140.6" y="40.2" transform="rotate(-90 140.6 40.2)">JP1</text>
<text x="59.1" y="49.8">P35</text>
<text x="125.6" y="48">F1</text>
<text x="283.4" y="52.5">74LS126</text>
<text x="281.7" y="61.4">U3C</text>
<text x="309.3" y="68.8">P38</text>
<text x="49.7" y="105">CON1</text>
<text x="41.7" y="129.2">USB-MINI-B</text>
<text x="117.4" y="136.9">L3</text>
<text x="173.9" y="134.9">U1</text>
<text x="28.8" y="138.7" transform="rotate(-90 28.8 138.7)">L1</text>
<text x="86.9" y="164.9">L2</text>
<text x="275.9" y="178" transform="rotate(-90 275.9 178)">JP2</text>
<text x="283.5" y="182.4" transform="rotate(-90 283.5 182.4)">JP3</text>
<text x="62.2" y="230.1">X3</text>
<text x="169.1" y="231.4">MK20DX128VFT5</text>
<text x="63.6" y="264.4">MOLEX-MICRO-SD</text>
</g>
<g font-size="2.1" fill="#840000">
<text x="122.7" y="43.8" transform="rotate(-90 122.7 43.8)">Vreg</text>
<text x="248.9" y="42.3">PTC5</text>
<text x="54" y="51.4">1</text>
<text x="54" y="53.9">3</text>
<text x="66.7" y="51.4">2</text>
<text x="66.7" y="53.9">4</text>
<text x="78.4" y="51.8">SWD_IO</text>
<text x="248.9" y="48.6">PTB0</text>
<text x="54" y="56.5">5</text>
<text x="54" y="59">7</text>
<text x="66.7" y="56.5">6</text>
<text x="66.7" y="59">8</text>
<text x="78.4" y="55">SWD_CLK</text>
<text x="248.9" y="56.2">PTC6</text>
<text x="27.3" y="60">UART1_RX</text>
<text x="54" y="61.6">9</text>
<text x="66.1" y="61.6">10</text>
<text x="77.1" y="60">UART1_TX</text>
<text x="103.8" y="62.6">RESET</text>
<text x="131.5" y="64.5">Vregin</text>
<text x="249.6" y="65.7">PTC7</text>
<text x="304.2" y="70.4">1</text>
<text x="316.9" y="70.4">2</text>
<text x="304.2" y="73">3</text>
<text x="304.2" y="75.5">5</text>
<text x="316.9" y="73">4</text>
<text x="316.9" y="75.5">6</text>
<text x="304.2" y="78.1">7</text>
<text x="304.2" y="80.6">9</text>
<text x="316.3" y="80.6">10</text>
<text x="316.9" y="78.1">8</text>
<text x="243.2" y="93.7">UART1_RX</text>
<text x="248.9" y="100">PTB1</text>
<text x="64.9" y="102.8" transform="rotate(-90 64.9 102.8)">Vreg</text>
<text x="243.4" y="106.4">UART1_TX</text>
<text x="253" y="124.2">PTC5</text>
<text x="253" y="127.3">PTC6</text>
<text x="253" y="130.5">PTC7</text>
<text x="158.9" y="135.2" transform="rotate(-90 158.9 135.2)">Vregin</text>
<text x="252.5" y="133.7">LED</text>
<text x="145.7" y="184.5">RESET</text>
<text x="266.3" y="185.8">PTC0</text>
<text x="266.3" y="183.2">PTC1</text>
<text x="317.6" y="180.6" transform="rotate(-90 317.6 180.6)">LED</text>
<text x="291.9" y="188.9">UART1_TX</text>
<text x="135.3" y="196.6">SWD_CLK</text>
<text x="292.4" y="192.1">UART1_RX</text>
<text x="137.4" y="206.1">SWD_IO</text>
<text x="268.9" y="208">PTB1</text>
<text x="268.9" y="211.2">PTB0</text>
<text x="36.2" y="237.8">PTC0</text>
<text x="36.2" y="244.2">PTC6</text>
<text x="36.2" y="241">PTC5</text>
<text x="36.2" y="247.4">PTC7</text>
<text x="36.2" y="256.9">PTC1</text>
<text x="241" y="268">@muriukidavid</text>
<text x="241" y="265">David M. Karibe</text>
<text x="241" y="274">Sheet: /</text>
<text x="241" y="271">karibe.ch</text>
<text x="241" y="276.6">File: tinyK20.sch</text>
<text x="241" y="286.9">KiCad E.D.A. kicad 4.0.2-4+622538ubuntu14.04.1-stable</text>
<text x="241" y="284.1">Size: User</text>
<text x="263" y="284.1">Date: 1 mar 2016</text>
<text x="326" y="284.1">Rev: 1</text>
<text x="326" y="286.9">Id: 1/1</text>
</g>
<g font-size="2.1" fill="#0000c2">
<text x="169.5" y="53.6">optional 3v3 voltage regulator</text>
<text x="31.9" y="84.7">Target SWD interface</text>
<text x="224.2" y="113.9">Programmer SWD interface</text>
<text x="34.9" y="153.9">USB port</text>
<text x="309.9" y="185.6">user LED</text>
<text x="31.7" y="270.1">opt. micro-SD card interface</text>
</g>
<g font-size="2.1">
<text x="60.1" y="115.5">D+</text>
<text x="138.2" y="177.1">D+</text>
<text x="155.6" y="211.4">x-</text>
<text x="155.6" y="214">x+</text>
<text x="232.9" y="210.1">xtal_N</text>
<text x="233.2" y="214">xtal_P</text>
</g>
<g font-size="1.8" fill="#840000">
<text x="35" y="11.8">1</text>
<text x="85" y="11.8">2</text>
<text x="135" y="11.8">3</text>
<text x="185" y="11.8">4</text>
<text x="235" y="11.8">5</text>
<text x="285" y="11.8">6</text>
<text x="335" y="11.8">7</text>
<text x="10.4" y="35.9">A</text>
<text x="348.4" y="35.9">A</text>
<text x="143.8" y="42.4" transform="rotate(-90 143.8 42.4)">1</text>
<text x="146.3" y="42.4" transform="rotate(-90 146.3 42.4)">2</text>
<text x="281.1" y="51.6" transform="rotate(-90 281.1 51.6)">10</text>
<text x="273.2" y="55.2">9</text>
<text x="288.4" y="55.2">8</text>
<text x="10.4" y="85.8">B</text>
<text x="348.4" y="85.8">B</text>
<text x="34.4" y="107.9">6</text>
<text x="57.3" y="107.9">1</text>
<text x="34.4" y="111.7">6</text>
<text x="57.3" y="111.7">2</text>
<text x="34.4" y="119.3">6</text>
<text x="57.3" y="115.5">3</text>
<text x="57.3" y="119.3">4</text>
<text x="34.4" y="123.2">6</text>
<text x="57.3" y="123.2">5</text>
<text x="10.4" y="135.9">C</text>
<text x="348.4" y="135.9">C</text>
<text x="164.6" y="142.8">5</text>
<text x="164.6" y="140.3">6</text>
<text x="227.6" y="141.6">48</text>
<text x="164.1" y="147.9">22</text>
<text x="164.6" y="145.4">1</text>
<text x="227.6" y="149.2">45</text>
<text x="227.6" y="146.6">46</text>
<text x="227.6" y="144.1">47</text>
<text x="164.1" y="153">16</text>
<text x="164.6" y="155.5">9</text>
<text x="227.6" y="154.3">43</text>
<text x="227.6" y="151.7">44</text>
<text x="164.1" y="158.1">10</text>
<text x="164.1" y="160.6">13</text>
<text x="227.6" y="159.3">41</text>
<text x="227.6" y="156.8">42</text>
<text x="164.1" y="165.7">11</text>
<text x="164.1" y="168.2">12</text>
<text x="227.6" y="168.2">40</text>
<text x="227.6" y="173.3">38</text>
<text x="227.6" y="170.8">39</text>
<text x="164.6" y="177.1">3</text>
<text x="164.6" y="174.6">4</text>
<text x="227.6" y="178.4">36</text>
<text x="227.6" y="175.9">37</text>
<text x="10.4" y="185.8">D</text>
<text x="164.1" y="183.5">26</text>
<text x="227.6" y="183.5">34</text>
<text x="227.6" y="180.9">35</text>
<text x="279" y="180.2" transform="rotate(-90 279 180.2)">1</text>
<text x="281.6" y="180.2" transform="rotate(-90 281.6 180.2)">2</text>
<text x="286.6" y="184.6" transform="rotate(-90 286.6 184.6)">1</text>
<text x="289.2" y="184.6" transform="rotate(-90 289.2 184.6)">2</text>
<text x="348.4" y="185.8">D</text>
<text x="164.6" y="188.6">7</text>
<text x="164.6" y="191.1">8</text>
<text x="227.6" y="186">33</text>
<text x="227.6" y="197.4">30</text>
<text x="227.6" y="194.9">31</text>
<text x="227.6" y="192.4">32</text>
<text x="164.1" y="198.7">17</text>
<text x="164.1" y="201.3">18</text>
<text x="164.1" y="203.8">19</text>
<text x="227.6" y="202.5">28</text>
<text x="227.6" y="200">29</text>
<text x="164.1" y="206.3">20</text>
<text x="164.1" y="208.9">21</text>
<text x="227.6" y="205.1">27</text>
<text x="164.1" y="211.4">24</text>
<text x="164.1" y="214">25</text>
<text x="227.6" y="214">14</text>
<text x="227.6" y="210.1">15</text>
<text x="164.1" y="221.6">23</text>
<text x="164.6" y="224.1">2</text>
<text x="57.3" y="233">1</text>
<text x="10.4" y="235.9">E</text>
<text x="57.3" y="236.8">2</text>
<text x="57.3" y="240">3</text>
<text x="348.4" y="235.9">E</text>
<text x="57.3" y="243.2">4</text>
<text x="57.3" y="246.3">5</text>
<text x="57.3" y="249.5">6</text>
<text x="83.8" y="248.3" transform="rotate(-90 83.8 248.3)">MicroSD</text>
<text x="86.4" y="248.3" transform="rotate(-90 86.4 248.3)">Card</text>
<text x="57.3" y="252.7">7</text>
<text x="57.3" y="255.9">9</text>
<text x="56.8" y="259">10</text>
<text x="10.5" y="285.8">F</text>
<text x="348.5" y="285.8">F</text>
<text x="35" y="289.9">1</text>
<text x="85" y="289.9">2</text>
<text x="135" y="289.9">3</text>
<text x="185" y="289.9">4</text>
<text x="235" y="289.9">5</text>
<text x="285" y="289.9">6</text>
<text x="335" y="289.9">7</text>
</g>
<g font-size="1.8" fill="#008484">
<text x="278.3" y="56.1">D</text>
<text x="281.9" y="55.4" transform="rotate(-90 281.9 55.4)">E</text>
<text x="61.5" y="61.4" transform="rotate(-90 61.5 61.4)">CONN_5X2</text>
<text x="142.4" y="63.2">D1</text>
<text x="150.9" y="63.2">BAS40-05</text>
<text x="98.7" y="70" transform="rotate(-90 98.7 70)">SW1</text>
<text x="103.6" y="76.3" transform="rotate(-90 103.6 76.3)">SW_PUSH</text>
<text x="311.7" y="80.5" transform="rotate(-90 311.7 80.5)">CONN_5X2</text>
<text x="38.5" y="108.8">SHELL1</text>
<text x="38.5" y="112.6">SHELL2</text>
<text x="49.3" y="108.8">VBUS</text>
<text x="51.9" y="116.4">D+</text>
<text x="38.5" y="120.2">SHELL3</text>
<text x="38.5" y="124">SHELL4</text>
<text x="50.3" y="124">GND</text>
<text x="52.5" y="120.2">ID</text>
<text x="169.9" y="143.7">VOUT33</text>
<text x="169.9" y="141.2">VREGIN</text>
<text x="219.3" y="142.5">PTD7</text>
<text x="169.9" y="146.3">VDD</text>
<text x="169.9" y="148.8">VDD</text>
<text x="209.5" y="145">LLWU_P15/PTD6</text>
<text x="219.3" y="147.5">PTD5</text>
<text x="169.9" y="153.9">VBAT</text>
<text x="209.5" y="150.1">LLWU_P14/PTD4</text>
<text x="219.3" y="155.2">PTD2</text>
<text x="219.3" y="152.6">PTD3</text>
<text x="169.9" y="156.4">VDDA</text>
<text x="169.9" y="159">VREFH</text>
<text x="169.9" y="161.5">VREF_OUT</text>
<text x="219.3" y="160.2">PTD0</text>
<text x="219.3" y="157.7">PTD1</text>
<text x="169.9" y="166.6">VREFL</text>
<text x="169.9" y="169.1">VSSA</text>
<text x="209.5" y="171.7">LLWU_P10/PTC6</text>
<text x="219.3" y="169.1">PTC7</text>
<text x="315" y="170.2" transform="rotate(-90 315 170.2)">LED</text>
<text x="320.1" y="169.6" transform="rotate(-90 320.1 169.6)">D2</text>
<text x="169.9" y="178">USB_DP</text>
<text x="169.9" y="175.5">USB_DM</text>
<text x="210.5" y="179.3">LLWU_P7/PTC3</text>
<text x="210.5" y="176.7">LLWU_P8/PTC4</text>
<text x="210.5" y="174.2">LLWU_P9/PTC5</text>
<text x="117.4" y="185.1" transform="rotate(-90 117.4 185.1)">D3</text>
<text x="169.9" y="184.4">RESET_b</text>
<text x="203" y="184.4">LLWU_P6/RTC_CL/PTC1</text>
<text x="219.3" y="181.8">PTC2</text>
<text x="111" y="186.6" transform="rotate(-90 111 186.6)">BAS40-05</text>
<text x="169.9" y="189.4">ADC0_DP0</text>
<text x="169.9" y="192">ADC0_DM0</text>
<text x="219.3" y="186.9">PTC0</text>
<text x="218.3" y="195.8">PTB16</text>
<text x="218.3" y="193.3">PTB17</text>
<text x="169.9" y="199.6">PTA0/SWD_CLK</text>
<text x="169.9" y="202.1">PTA1</text>
<text x="219.3" y="198.3">PTB3</text>
<text x="219.3" y="203.4">PTB1</text>
<text x="219.3" y="200.9">PTB2</text>
<text x="169.9" y="207.2">PTA3_SWDIO</text>
<text x="169.9" y="209.8">PTA4</text>
<text x="169.9" y="204.7">PTA2</text>
<text x="213.2" y="206">LLU_P/PTB0</text>
<text x="141.2" y="213.5">Y1</text>
<text x="169.9" y="212.3">PTA18/EXTAL0</text>
<text x="169.9" y="214.8">PTA19/XTAL0</text>
<text x="215" y="211">EXTAL_32</text>
<text x="216.2" y="214.8">XTAL_32</text>
<text x="245.6" y="212.5">Y2</text>
<text x="139.2" y="221.1">Crystal</text>
<text x="246.4" y="217.3">Crystal_Small</text>
<text x="169.9" y="225">VSS</text>
<text x="169.9" y="222.5">VSS</text>
<text x="64.1" y="233.9">VDD</text>
<text x="64.1" y="237.7">SWITCH</text>
<text x="64.1" y="240.9">CMD_(MOSI)</text>
<text x="64.1" y="244.1">CLK_(SCLK)</text>
<text x="64.1" y="247.2">DATA0_(MISO)</text>
<text x="64.1" y="250.4">DATA1_(x)</text>
<text x="64.1" y="253.6">DATA2_(x)</text>
<text x="64.1" y="256.8">CD/DATA3_(CS)</text>
<text x="64.1" y="259.9">VSS</text>
</g>
<g font-size="1.4" fill="#008484">
<text x="134.7" y="36.6" transform="rotate(-90 134.7 36.6)">P34</text>
<text x="155" y="36.6" transform="rotate(-90 155 36.6)">P41</text>
<text x="47.7" y="43.2">3V3</text>
<text x="92.1" y="43.8">3V3</text>
<text x="94" y="55.3" transform="rotate(-90 94 55.3)">10k</text>
<text x="95.8" y="55.1" transform="rotate(-90 95.8 55.1)">R5</text>
<text x="203.2" y="58.4">3V3</text>
<text x="183.3" y="60.3">U2</text>
<text x="183.9" y="64.2">VIN</text>
<text x="189.3" y="60.3">LT1129CST-3.3</text>
<text x="194.1" y="64.2">OUT</text>
<text x="274.1" y="63.5">R6</text>
<text x="274.1" y="65.4">1k</text>
<text x="93.5" y="71.1">C11</text>
<text x="174.1" y="68">C8</text>
<text x="191" y="69" transform="rotate(-90 191 69)">GND</text>
<text x="204.6" y="68">C9</text>
<text x="248.3" y="71.3">3V3</text>
<text x="93.8" y="75.8">100n</text>
<text x="146.2" y="74.3">C1</text>
<text x="149.3" y="74.3">100n</text>
<text x="174.4" y="72.7">100n</text>
<text x="204.9" y="72.7">100n</text>
<text x="277.7" y="74.9">C13</text>
<text x="278" y="79.6">100n</text>
<text x="259.5" y="96">P37</text>
<text x="265.9" y="103">P24</text>
<text x="131.2" y="130.7" transform="rotate(-90 131.2 130.7)">P23</text>
<text x="134.6" y="134">3V3</text>
<text x="128.5" y="143.8">C4</text>
<text x="136.4" y="143.6">C5</text>
<text x="143.1" y="143.6">C6</text>
<text x="260" y="142.3">P1</text>
<text x="104.7" y="148" transform="rotate(-90 104.7 148)">470</text>
<text x="106.6" y="147.8" transform="rotate(-90 106.6 147.8)">R1</text>
<text x="127.1" y="148.2">100n</text>
<text x="136.3" y="148.2">100n</text>
<text x="142.6" y="148.2">2.2u</text>
<text x="260" y="149.9">P4</text>
<text x="260" y="147.3">P3</text>
<text x="260" y="144.8">P2</text>
<text x="315.6" y="144.8">3V3</text>
<text x="260" y="155">P6</text>
<text x="260" y="152.4">P5</text>
<text x="317.5" y="155.3" transform="rotate(-90 317.5 155.3)">1k</text>
<text x="319.3" y="155.4" transform="rotate(-90 319.3 155.4)">R4</text>
<text x="95.5" y="159.1">C2</text>
<text x="104.2" y="158.8">C3</text>
<text x="260" y="160">P8</text>
<text x="260" y="157.5">P7</text>
<text x="94.4" y="163.5">2.2u</text>
<text x="104.6" y="163.5">100n</text>
<text x="116.9" y="164.7" transform="rotate(-90 116.9 164.7)">P33</text>
<text x="125.9" y="162.8" transform="rotate(-90 125.9 162.8)">P36</text>
<text x="150.3" y="163.3" transform="rotate(-90 150.3 163.3)">C7</text>
<text x="154.7" y="165" transform="rotate(-90 154.7 165)">100n</text>
<text x="148.3" y="173.4">R3</text>
<text x="260" y="168.9">P9</text>
<text x="260.1" y="171.5">P10</text>
<text x="103.3" y="175.4" transform="rotate(-90 103.3 175.4)">3V3</text>
<text x="122.7" y="179.7">C10</text>
<text x="148.3" y="179.9">R2</text>
<text x="148.4" y="177.8">33</text>
<text x="148.4" y="175.2">33</text>
<text x="260.1" y="179.1">P13</text>
<text x="260.1" y="176.5">P12</text>
<text x="260.1" y="174">P11</text>
<text x="123" y="184.4">100n</text>
<text x="260.1" y="184.2">P15</text>
<text x="260.1" y="181.6">P14</text>
<text x="96.7" y="189.4">VBATT1</text>
<text x="145.2" y="188.1">P32</text>
<text x="148.9" y="189.4">P25</text>
<text x="148.9" y="191.9">P26</text>
<text x="260.1" y="186.7">P16</text>
<text x="260.1" y="195.6">P18</text>
<text x="260.1" y="193.1">P17</text>
<text x="148.9" y="199.6">P31</text>
<text x="148.9" y="202.1">P27</text>
<text x="260.1" y="203.2">P21</text>
<text x="260.1" y="200.7">P20</text>
<text x="260.1" y="198.1">P19</text>
<text x="148.9" y="204.6">P28</text>
<text x="148.9" y="207.2">P30</text>
<text x="148.9" y="209.7">P29</text>
<text x="260.1" y="205.8">P22</text>
<text x="44" y="224.8">C12</text>
<text x="147.7" y="226.2">GND1</text>
<text x="44.2" y="229.5">2.2u</text>
</g>
<g font-size="1.4" fill="#840000">
<text x="180.6" y="63.5">1</text>
<text x="199.6" y="63.5">3</text>
<text x="190.2" y="71.7" transform="rotate(-90 190.2 71.7)">2</text>
<text x="316.6" y="165.7" transform="rotate(-90 316.6 165.7)">1</text>
<text x="316.6" y="172" transform="rotate(-90 316.6 172)">2</text>
</g>
<g font-size="1.1" fill="#008484">
<text x="173.6" y="56.9">PWR_FLAG</text>
<text x="266.9" y="62.2" transform="rotate(-90 266.9 62.2)">PWR_FLAG</text>
<text x="187.5" y="83.3">PWR_FLAG</text>
<text x="50" y="214.3">+3.3V</text>
<text x="60.9" y="222.3" transform="rotate(-90 60.9 222.3)">PWR_FLAG</text>
</g>
</svg>
